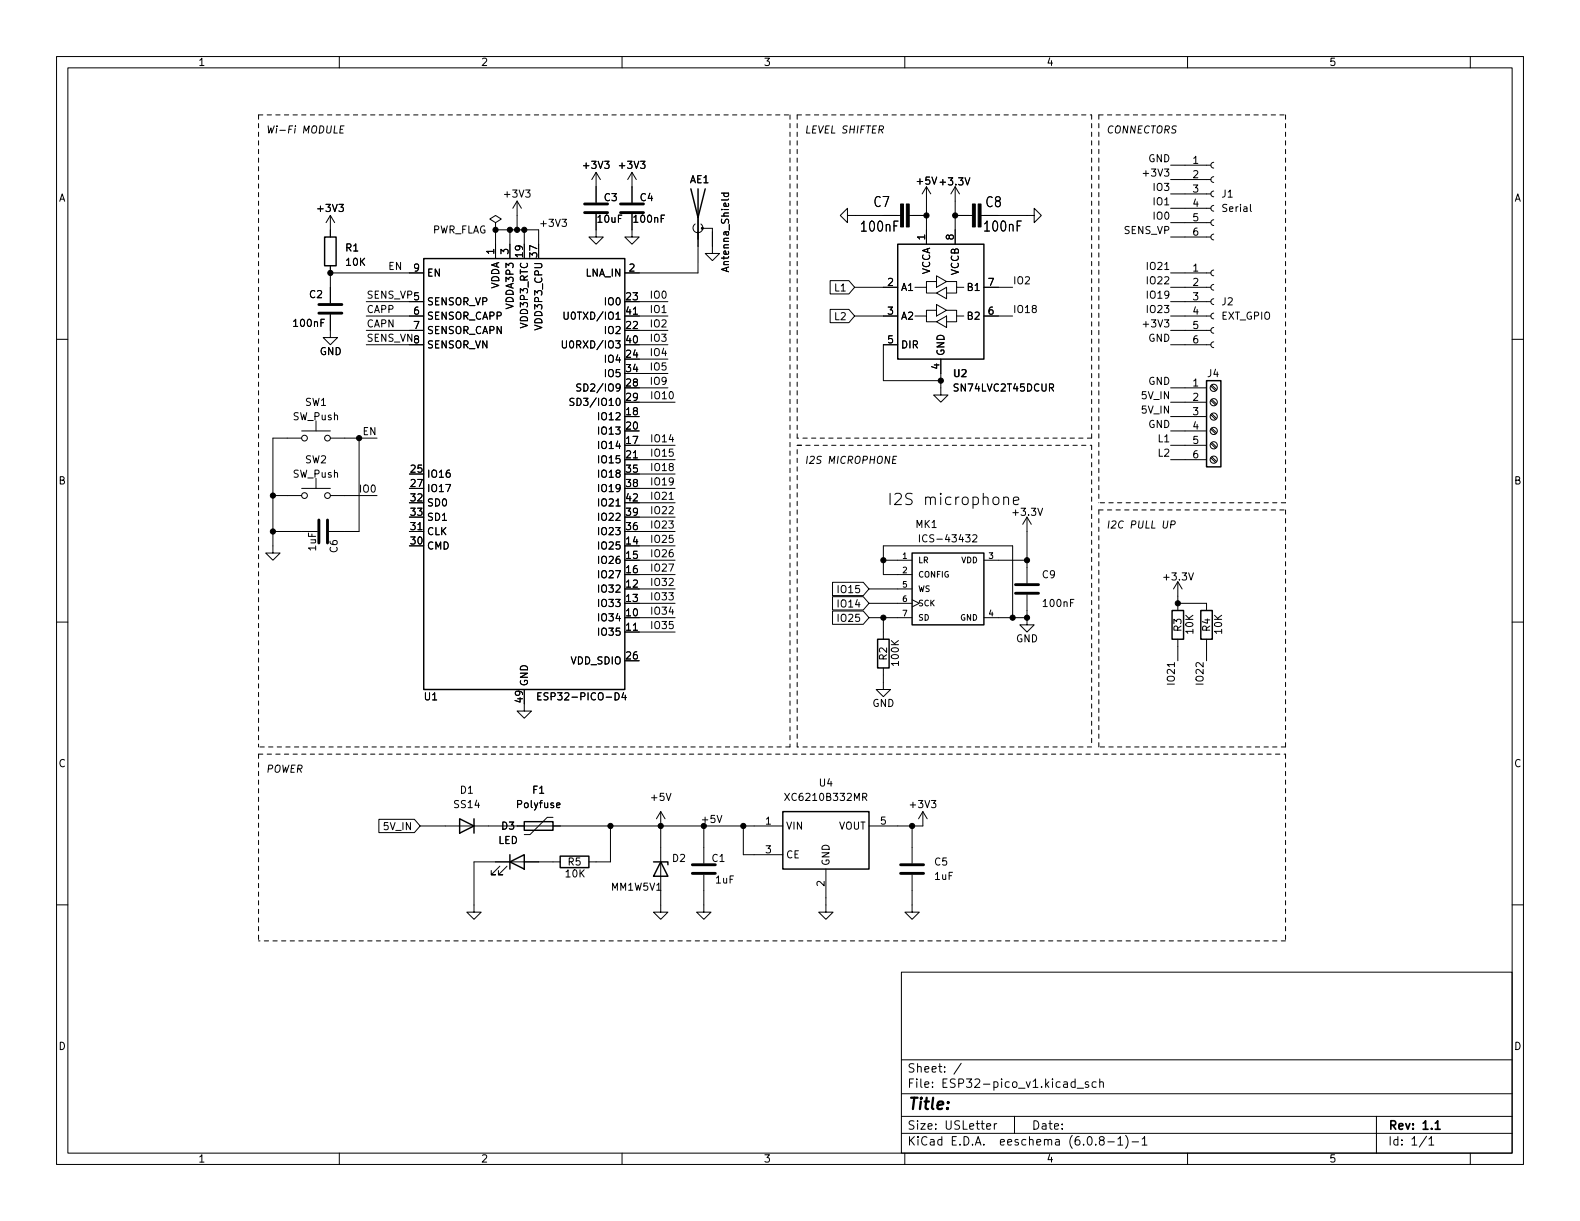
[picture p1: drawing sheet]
<svg xmlns="http://www.w3.org/2000/svg" width="279mm" height="216mm" viewBox="0 0 279 216" stroke-linecap="round" stroke-linejoin="round" font-family="sans-serif">
<g fill="none" stroke="#000" stroke-width=".18">
<path d="M10 10h259.4v195.9h-259.4zM12 12h255.4v191.9h-255.4zM60 10v2M110 10v2M160 10v2M210 10v2M260 10v2M58.4 38.1v3.8M58.4 38.1l-.7 1.3M58.4 38.1l.8 1.3M60.2 22.9h.4M60.8 22.3h-.6l-.1 1.2h.6"/>
<path d="M87.6 39.4l1-.7-1-.6-1 .6 1 .7v1.2M91.4 35.6l-.7 1.2M91.4 35.6v5M91.4 35.6l.8 1.2M99.4 38.8h.8l-.5 .5 .4 .1v.5l-.2 .1-.5-.1M105.4 37.8v4.1h1.3l-1.3 1.3-1.3-1.3h1.3M105.4 30.5v5.3M105.4 30.5l-.8 1.3M105.4 30.5l.8 1.3M111.8 37.8v4.1h1.2l-1.2 1.3-1.3-1.3h1.3M111.8 30.5v5.3M111.8 30.5l-.8 1.3"/>
<path d="M111.8 30.5l.7 1.3M123.4 38.5v9.8h-12.9M123.9 39.6a.85 .85 0 0 1 .2 1.3 .85 .85 0 0 1-1.3 0 .85 .85 0 0 1 .1-1.3M127.6 34.2h1.2M128.1 34.2l-.1 .3 .2 .3 .6-.2v-.4M149.9 38.1v-1.3l-1.3 1.3 1.3 1.3v-1.3h9.4M160.8 38.1h3M163.8 33v10.2M163.8 33l-.7 1.3M163.8 33l.8 1.3M168.9 33v10.2M168.9 38.1h3.1"/>
<path d="M168.9 33l-.8 1.3M168.9 33l.8 1.3M173.5 38.1h9.4v-1.3l1.2 1.3-1.2 1.3v-1.3M202.2 30.7h.9M207 39.4h7.1M207 36.8h7.1M207 34.3h7.1M207 31.8h7.1M207 29.2h7.1M214.6 38.9l-.3 .1-.2 .4 .2 .3 .3 .2M214.6 36.3l-.3 .2-.2 .3 .2 .4 .3 .1M214.6 33.8l-.3 .1-.2 .4 .2 .3 .3 .2"/>
<path d="M214.6 31.2l-.3 .2-.2 .4 .2 .3 .3 .2M214.6 28.7l-.3 .2-.2 .3 .2 .4 .3 .1M10 60h2M58.4 55.6v4.1h1.3l-1.3 1.3-1.3-1.3h1.3M58.4 48.3h16.5M58.4 47v6.6M64.8 55.9h10.1M64.8 58.4h10.1M64.8 53.3h10.1M87.6 40.6h.1M87.6 40.6v5.1M87.6 40.6h7.6v2.6"/>
<path d="M90.2 40.6v5.1M92.7 40.6v2.6M99.7 55.2v1l.3 .3 .4-.1 .1-.2v-1M110.5 55.9h7.6M113 58.4h5.1M113 53.3h5.1M124.2 40.4h1.8v4.4h1.2l-1.2 1.3-1.3-1.3h1.3M146.8 54.7h3.3l1 1.2-1 1.2h-3.3zM146.8 49.6h3.3l1 1.2-1 1.2h-3.3zM151.1 50.8h7.6M151.1 55.9h7.6M161.8 50.8h2v1h1.8"/>
<path d="M161.8 55.9h2v1h1.8M165.6 49.8h-1.8v1M165.6 48.8l1.8 1-1.8 1zM165.6 51.8l1.8-1v2zM165.6 54.9h-1.8v1M165.6 53.8l1.8 1.1-1.8 1zM165.6 56.9l1.8-1v2zM167.4 49.8h1.8v1h1.2M167.4 54.9h1.8v1h1.2M169.2 50.8v1h-1.8M169.2 55.9v1h-1.8M174 50.8h5.1"/>
<path d="M174 55.9h5.1M202.2 57.3h.9M207 50.8h7.1M207 55.9h7.1M207 58.4h7.1M207 53.3h7.1M207 48.3h7.1M207 41.9h7.1M214.6 57.9l-.3 .2-.2 .3 .2 .4 .3 .1M214.6 55.4l-.3 .1-.2 .4 .2 .3 .3 .2M214.6 52.8l-.3 .2-.2 .3 .2 .4 .3 .1M214.6 50.3l-.3 .1-.2 .4 .2 .4 .3 .1"/>
<path d="M214.6 47.8l-.3 .1-.2 .4 .2 .3 .3 .2M214.6 41.4l-.3 .2-.2 .3 .2 .4 .3 .1M267.4 60h2M53.3 77.5h-5v20.3h1.2l-1.2 1.3-1.3-1.3h1.3M53.3 76.2h5.1M55.9 74.4v1.8M58.4 77.5h8.3M63.5 77.5v16.5h-5.3M64.8 61h10.1M99.4 60.3v1l.3 .2h.3l.2-.2v-1M101.5 70.5l-.5-.1-.2 .1v.4l.6 .3 .1 .3-.2 .2-.5-.1M102.7 67.9h-.5l-.2 .1v.4l.6 .2 .1 .3-.2 .3-.5-.1"/>
<path d="M113 61h5.1M113 68.6h5.1M113 71.1h6.4M113 78.7h6.4M113 66h5.1M113 63.5h5.1M158.7 61h-2.5v6.3h10.2M166.4 63.5v6.4h1.2l-1.2 1.2-1.3-1.2h1.3M207 61h7.1M207 68.6h6.4M207 71.1h6.4M207 73.7h6.4"/>
<path d="M207 76.2h6.4M207 78.7h6.4M214.1 78.4l.9 .8M214.1 75.9l.9 .8M214.1 73.3l.9 .9M214.1 70.8l.9 .8M214.1 68.2l.9 .9M214.3 78.2l.8 .9M214.3 75.7l.8 .8M214.3 73.2l.8 .8M214.3 70.6l.8 .9M214.3 68.1l.8 .8"/>
<path d="M214.6 60.5l-.3 .1-.2 .4 .2 .3 .3 .2M48.3 94h7.8M48.3 87.6h5M53.3 86.4h5.1M55.9 84.6v1.8M58.4 87.6h8.3M72.4 94h2.5M110.5 81.3h8.9M113 99.1h6.4M113 94h6.4M113 86.4h6.4M113 91.4h6.4"/>
<path d="M113 83.8h6.4M113 88.9h6.4M113 96.5h6.4M156.2 99.1h5.1M158.6 80.7h-.6l-.2 1.2h.6M162.6 94.6v1.2M172 94.7l.5-.1 .3 .3-.8 .9h.8M174 99.1h7.6M177.5 88.1a.5 .5 0 0 1 .8 .1v1M177.5 87.9v1.3M179.2 88.6l1-.2-.1-.4-.6-.1-.3 .3 .1 .9 .2 .1 .6-.1M181.6 91.4l-.8 1.3"/>
<path d="M181.6 91.4v11.7M181.6 91.4l.8 1.3M207 81.3h6.4M207 92.8l.7-.1 .1-.2v-.3l-.2-.1h-.5l-.1 1.3M214.1 80.9l.9 .9M214.3 80.8l.8 .8M10 110h2M110.5 111.8h8.9M113 101.6h6.4M113 109.2h6.4M113 104.1h6.4M113 106.7h6.4"/>
<path d="M147.2 108h5.5l1 1.2-1 1.2h-5.5zM147.2 105.5h5.5l1 1.2-1 1.2h-5.5zM147.2 103h5.5l1 1.1-1 1.2h-5.5zM153.7 109.2h7.6M153.7 104.1h7.6M153.7 106.7h7.6M156.2 118.1v3.8h1.3l-1.3 1.3-1.3-1.3h1.3M156.2 109.2v3.8M161.3 106l1.3 .7-1.3 .6M161.3 101.6h-5.1v-5.1h22.9v12.7M174 109.2h7.6M181.6 109.2v1.3h1.3l-1.3 1.3-1.3-1.3h1.3"/>
<path d="M181.6 105.2v4M208.3 106.7h5.1v1.3M208.3 102.9l-.8 1.2M208.3 102.9v5.1M208.3 113v3.8M208.3 102.9l.7 1.2M213.4 113v3.8M267.4 110h2M92.7 124.5v1.2h1.3l-1.3 1.3-1.3-1.3h1.3M95.1 123.1h.4M95.7 122.5h-.6v1.3h.6M110.3 122.4l-.3 .9h.8"/>
<path d="M110.6 122.9v.9M10 160h2M67 144.9h6.3l1 1.2-1 1.1h-6.3zM74.3 146.1h64.1M88.4 153.2l-1.5 1.5h.7h-.7v-.8M89.7 153.2l-1.6 1.5h.8h-.8v-.8M97.8 144.5h-1l-3.1 3.1h-1M98.4 142.4l.6-.1v-.3h-.4l-.2 .1 .1 .7h.5M99.1 152.4h-15.3v8.9h1.3l-1.3 1.3-1.3-1.3h1.3M107.9 146.1v6.3h-3.8M116.8 143.5v17.8h1.3l-1.3 1.3-1.2-1.3h1.2M116.8 143.5l-.7 1.3"/>
<path d="M116.8 143.5l.8 1.3M124.5 154.7v6.6h1.2l-1.2 1.3-1.3-1.3h1.3M124.5 146.1v6.6M126.8 144.2l.4 1.2 .5-1.2M131.4 146.1v5h7M138.8 140.3l.8 1.2M139.6 140.3l-.8 1.2M146 153.7v7.6h1.3l-1.3 1.3-1.2-1.3h1.2M152.6 140.9h.6l.1-.2-.1-.3-.6-.1v1.2M152.9 140.9l.4 .6M161.3 154.7v6.6h1.3l-1.3 1.3-1.3-1.3h1.3M161.3 146.1v6.6"/>
<path d="M163.2 143.5v2.6h-9.5M163.2 143.5l-.8 1.3M163.2 143.5l.8 1.3M267.4 160h2M159.4 171.9h108v32h-108zM159.4 197.4h108M159.4 193.4h108M159.4 187.4h108M170 188l-1.3 1.9M174.5 199.2l.7-.2-.1-.3h-.4l-.2 .2v.7h.6M175.8 198.7v1M176.3 198.7h-.3l-.2 .3"/>
<path d="M179.4 197.4v3M190.1 191.4l-.4-.1-.3 .3v.4l.1 .2h.6M190.1 190.8v1.5M190.5 192.4h1.1M192.5 191.4l-.4-.1-.2 .2 .1 .2 .5 .2v.3h-.6M193.8 191.4l-.4-.1-.3 .3v.4l.2 .2h.5M194.5 191.4l.2-.1 .3 .1 .1 .9M194.5 190.8v1.5M243.4 197.4v6.5M60 203.9v2M110 203.9v2M159.4 200.4h108"/>
<path d="M160 203.9v2M194.7 201.6l-.3-.3 .1-.2 .2-.1h.4l.2 .3-.1 .2-.7 .2-.1 .2 .1 .4 .2 .2h.3l.3-.3v-.3l-.3-.3M195.9 201.9h1.1M197.7 201.4l.4-.4v1.5M197.7 202.5h.8M199 200.8a1.72 1.72 0 0 1 0 2.2M200.2 201.9h1.1M202 201.4l.4-.4v1.5M202 202.5h.8M210 203.9v2M252.3 200.9l-1.3 1.9M252.7 201.4l.4-.4v1.5"/>
<path d="M252.7 202.5h.8M260 203.9v2"/>
<circle cx="53.8" cy="77.5" r=".51"/>
<circle cx="57.9" cy="77.5" r=".51"/>
<circle cx="214.6" cy="73.7" r=".63"/>
<circle cx="214.6" cy="71.1" r=".63"/>
<circle cx="214.6" cy="76.2" r=".63"/>
<circle cx="214.6" cy="68.6" r=".63"/>
<circle cx="214.6" cy="78.7" r=".63"/>
<circle cx="53.8" cy="87.6" r=".51"/>
<circle cx="57.9" cy="87.6" r=".51"/>
<circle cx="214.6" cy="81.3" r=".63"/>
</g>
<path d="M253.8 198.6l.4-.4v1.5M253.8 199.7h.9" fill="none" stroke="#000" stroke-width=".3"/>
<g fill="none" stroke="#000" stroke-width=".25">
<path d="M122.2 33.4l1.2 5.1 1.3-5.1M123.4 33.4v8.9M57.4 41.9h2v5.1h-2zM74.9 45.7h35.6v76.2h-35.6zM158.7 43.2h15.3v20.3h-15.3zM213.4 67.3h2.5v15.3h-2.5zM161.3 97.8h12.7v12.7h-12.7zM155.2 113h2v5.1h-2zM207.3 108h2v5h-2zM212.3 108h2.1v5h-2.1zM81.3 144.8l2.5 1.3-2.5 1.2zM83.8 144.8v2.5"/>
<path d="M90.2 152.4l2.5-1.3v2.6zM90.2 151.1v2.6M92.7 145.3h5.1v1.5h-5.1zM99.1 151.4h5v2h-5zM115.6 152.4h2.5v.5M116.8 152.4l1.3 2.5h-2.5zM138.4 143.5h15.3v10.2h-15.3z"/>
</g>
<g fill="none" stroke="#000" stroke-width=".51">
<path d="M103.4 36.1h4M103.4 37.6h4M109.7 36.1h4.1M109.7 37.6h4.1M56.4 55.4h4.1M56.4 53.8h4.1M56.4 91.9v4.1M57.9 91.9v4.1M179.6 104.9h4M179.6 103.4h4M122.4 152.9h4.1M122.4 154.4h4.1"/>
<path d="M159.3 152.9h4M159.3 154.4h4"/>
</g>
<g fill="#000" stroke="#000" stroke-width=".18">
<path d="M159.3 36.1h.5v4h-.5zM160.3 36.1h.5v4h-.5zM172 36.1h.5v4h-.5zM173 36.1h.5v4h-.5z"/>
<circle cx="163.8" cy="38.1" r=".46"/>
<circle cx="168.9" cy="38.1" r=".46"/>
<circle cx="58.4" cy="48.3" r=".46"/>
<circle cx="87.6" cy="40.6" r=".46"/>
<circle cx="90.2" cy="40.6" r=".46"/>
<circle cx="91.4" cy="40.6" r=".46"/>
<circle cx="92.7" cy="40.6" r=".46"/>
<circle cx="124.2" cy="40.4" r=".18"/>
<circle cx="63.5" cy="77.5" r=".46"/>
<circle cx="166.4" cy="67.3" r=".46"/>
<circle cx="48.3" cy="87.6" r=".46"/>
<circle cx="48.3" cy="94" r=".46"/>
<circle cx="156.2" cy="99.1" r=".46"/>
<circle cx="181.6" cy="99.1" r=".46"/>
<circle cx="156.2" cy="109.2" r=".46"/>
<circle cx="179.1" cy="109.2" r=".46"/>
<circle cx="181.6" cy="109.2" r=".46"/>
<circle cx="208.3" cy="106.7" r=".46"/>
<circle cx="107.9" cy="146.1" r=".46"/>
<circle cx="116.8" cy="146.1" r=".46"/>
<circle cx="124.5" cy="146.1" r=".46"/>
<circle cx="131.4" cy="146.1" r=".46"/>
<circle cx="161.3" cy="146.1" r=".46"/>
</g>
<g fill="none" stroke="#000" stroke-width=".18" stroke-dasharray=".8 .8">
<path d="M45.7 20.3v111.8M45.7 20.3h94M139.7 20.3v111.8M141 20.3v57.2M141 20.3h52M193 20.3v57.2M194.3 20.3v68.6M194.3 20.3h33M227.3 20.3v68.6M141 78.7h52M141 78.7h1.2M193 77.5h-52"/>
<path d="M193 78.7v53.4M194.3 90.2v41.9M194.3 90.2h33M227.3 90.2v41.9M227.3 88.9h-33M45.7 133.4v33M45.7 133.4h181.6M139.7 132.1h-94M141 132.1v-53.4M193 132.1h-52M227.3 132.1h-33M227.3 133.4v33"/>
<path d="M227.3 166.4h-181.6"/>
</g>
<g font-size="2.8">
<text x="156.8" y="89.3">I2S microphone</text>
<text x="160.4" y="196.2">Title:</text>
</g>
<g font-size="2.5">
<text x="152.5" y="41">100nF</text>
<text x="154.6" y="36.6">C7</text>
<text x="174.3" y="40.9">100nF</text>
<text x="174.4" y="36.6">C8</text>
</g>
<g font-size="2.1">
<text x="160.4" y="189.7">Sheet: /</text>
<text x="160.4" y="192.4">File: ESP32-pico_v1.kicad_sch</text>
<text x="160.4" y="202.5">KiCad E.D.A. eeschema (6.0.8-1)-1</text>
<text x="160.4" y="199.7">Size: USLetter</text>
<text x="182.4" y="199.7">Date:</text>
<text x="245.4" y="199.7">Rev: 1.1</text>
<text x="245.4" y="202.5">Id: 1/1</text>
</g>
<g font-size="1.8">
<text x="35" y="11.6">1</text>
<text x="85" y="11.6">2</text>
<text x="135" y="11.6">3</text>
<text x="185" y="11.6">4</text>
<text x="235" y="11.6">5</text>
<text x="47" y="23.6">Wi-Fi MODULE</text>
<text x="142.2" y="23.6">LEVEL SHIFTER</text>
<text x="195.6" y="23.6">CONNECTORS</text>
<text x="103.3" y="29.8">+3V3</text>
<text x="109.7" y="29.8">+3V3</text>
<text x="203.1" y="28.7">GND</text>
<text x="211" y="29">1</text>
<text x="10.3" y="35.6">A</text>
<text x="89.4" y="34.9">+3V3</text>
<text x="106.9" y="35.6">C3</text>
<text x="113.2" y="35.6">C4</text>
<text x="122" y="32.4">AE1</text>
<text x="162.2" y="32.6">+5V +3.3V</text>
<text x="202.8" y="31.2">+3V3</text>
<text x="204.2" y="33.8">IO3</text>
<text x="211" y="31.5">2</text>
<text x="211" y="34">3</text>
<text x="216.1" y="34.9">J1</text>
<text x="267.7" y="35.6">A</text>
<text x="56.3" y="37.5">+3V3</text>
<text x="76.3" y="41.3">PWR_FLAG</text>
<text x="95.2" y="40.1">+3V3</text>
<text x="105.8" y="39.4">10uF</text>
<text x="112.2" y="39.4">100nF</text>
<text x="198.9" y="41.4">SENS_VP</text>
<text x="204.2" y="38.8">IO0</text>
<text x="204.2" y="36.3">IO1</text>
<text x="211" y="36.6">4</text>
<text x="211" y="39.1">5</text>
<text x="211" y="41.7">6</text>
<text x="216.3" y="37.5">Serial</text>
<text x="61.1" y="44.4">R1</text>
<text x="61.3" y="47">10K</text>
<text x="68.6" y="47.7">EN</text>
<text x="87.4" y="44.9" transform="rotate(-90 87.4 44.9)">1</text>
<text x="89.9" y="44.9" transform="rotate(-90 89.9 44.9)">3</text>
<text x="92.5" y="45.4" transform="rotate(-90 92.5 45.4)">19</text>
<text x="95" y="45.4" transform="rotate(-90 95 45.4)">37</text>
<text x="128.9" y="47.7" transform="rotate(-90 128.9 47.7)">Antenna_Shield</text>
<text x="163.6" y="42.4" transform="rotate(-90 163.6 42.4)">1</text>
<text x="168.7" y="42.4" transform="rotate(-90 168.7 42.4)">8</text>
<text x="203.2" y="47.7">IO21</text>
<text x="54.7" y="52.7">C2</text>
<text x="64.8" y="52.8">SENS_VP5</text>
<text x="73.2" y="48">9</text>
<text x="73.2" y="53.1">5</text>
<text x="75.4" y="54">SENSOR_VP</text>
<text x="75.4" y="48.9">EN</text>
<text x="88.3" y="51.2" transform="rotate(-90 88.3 51.2)">VDDA</text>
<text x="103.6" y="48.9">LNA_IN</text>
<text x="107.1" y="54">IO0</text>
<text x="110.8" y="53.1">23</text>
<text x="111.3" y="48">2</text>
<text x="115.3" y="52.8">IO0</text>
<text x="147.7" y="51.5">L1</text>
<text x="157" y="50.5">2</text>
<text x="159.3" y="51.4">A1</text>
<text x="164.5" y="48.7" transform="rotate(-90 164.5 48.7)">VCCA</text>
<text x="169.5" y="48.7" transform="rotate(-90 169.5 48.7)">VCCB</text>
<text x="171.2" y="51.4">B1</text>
<text x="174.8" y="50.5">7</text>
<text x="179.1" y="50.3">IO2</text>
<text x="203.2" y="52.8">IO19</text>
<text x="203.2" y="50.3">IO22</text>
<text x="211" y="48">1</text>
<text x="211" y="50.5">2</text>
<text x="211" y="53.1">3</text>
<text x="216.1" y="54">J2</text>
<text x="52.1" y="57.8">100nF</text>
<text x="64.8" y="57.9">CAPN</text>
<text x="64.8" y="55.3">CAPP</text>
<text x="73.2" y="55.6">6</text>
<text x="73.2" y="58.2">7</text>
<text x="75.4" y="56.5">SENSOR_CAPP</text>
<text x="75.4" y="59.1">SENSOR_CAPN</text>
<text x="90.8" y="54.4" transform="rotate(-90 90.8 54.4)">VDDA3P3</text>
<text x="93.3" y="57.7" transform="rotate(-90 93.3 57.7)">VDD3P3_RTC</text>
<text x="95.9" y="57.8" transform="rotate(-90 95.9 57.8)">VDD3P3_CPU</text>
<text x="100.8" y="56.5">U0TXD/IO1</text>
<text x="107.1" y="59.1">IO2</text>
<text x="110.8" y="58.2">22</text>
<text x="110.8" y="55.6">41</text>
<text x="115.3" y="57.9">IO2</text>
<text x="115.3" y="55.3">IO1</text>
<text x="147.7" y="56.6">L2</text>
<text x="157" y="55.6">3</text>
<text x="159.3" y="56.5">A2</text>
<text x="171.2" y="56.5">B2</text>
<text x="174.8" y="55.6">6</text>
<text x="179.1" y="55.3">IO18</text>
<text x="202.8" y="57.9">+3V3</text>
<text x="203.2" y="55.3">IO23</text>
<text x="211" y="55.6">4</text>
<text x="211" y="58.2">5</text>
<text x="215.9" y="56.5">EXT_GPIO</text>
<text x="56.5" y="62.8">GND</text>
<text x="64.8" y="60.4">SENS_VN8</text>
<text x="73.2" y="60.7">8</text>
<text x="75.4" y="61.6">SENSOR_VN</text>
<text x="100.6" y="61.6">U0RXD/IO3</text>
<text x="107.1" y="64.1">IO4</text>
<text x="110.8" y="63.2">24</text>
<text x="110.8" y="65.8">34</text>
<text x="110.8" y="60.7">40</text>
<text x="115.3" y="63">IO4</text>
<text x="115.3" y="65.5">IO5</text>
<text x="115.3" y="60.4">IO3</text>
<text x="157" y="60.7">5</text>
<text x="159.3" y="61.6">DIR</text>
<text x="166.1" y="65.3" transform="rotate(-90 166.1 65.3)">4</text>
<text x="167" y="63" transform="rotate(-90 167 63)">GND</text>
<text x="203.1" y="60.4">GND</text>
<text x="211" y="60.7">6</text>
<text x="54" y="71.8">SW1</text>
<text x="102.2" y="71.8">SD3/IO10</text>
<text x="103.2" y="69.2">SD2/IO9</text>
<text x="107.1" y="66.7">IO5</text>
<text x="110.8" y="68.3">28</text>
<text x="110.8" y="70.9">29</text>
<text x="115.3" y="68">IO9</text>
<text x="115.5" y="70.6">IO10</text>
<text x="168.6" y="66.7">U2</text>
<text x="169" y="69.2">SN74LVC2T45DCUR</text>
<text x="202.1" y="70.6">5V_IN</text>
<text x="203.1" y="68">GND</text>
<text x="211" y="68.3">1</text>
<text x="211" y="70.9">2</text>
<text x="213.5" y="66.7">J4</text>
<text x="51.8" y="74.3">SW_Push</text>
<text x="64.2" y="76.9">EN</text>
<text x="106.1" y="74.3">IO12</text>
<text x="106.1" y="76.8">IO13</text>
<text x="110.8" y="73.4">18</text>
<text x="110.8" y="75.9">20</text>
<text x="202.1" y="73.1">5V_IN</text>
<text x="203.1" y="75.7">GND</text>
<text x="211" y="73.4">3</text>
<text x="211" y="75.9">4</text>
<text x="54" y="81.9">SW2</text>
<text x="72.7" y="83.6">25</text>
<text x="106.1" y="79.4">IO14</text>
<text x="106.1" y="81.9">IO15</text>
<text x="110.8" y="78.5">17</text>
<text x="110.8" y="81">21</text>
<text x="110.8" y="83.6">35</text>
<text x="115.5" y="83.3">IO18</text>
<text x="115.5" y="80.7">IO15</text>
<text x="115.5" y="78.2">IO14</text>
<text x="142.2" y="82">I2S MICROPHONE</text>
<text x="204.9" y="78.2">L1</text>
<text x="204.9" y="80.7">L2</text>
<text x="211" y="78.5">5</text>
<text x="211" y="81">6</text>
<text x="10.3" y="85.7">B</text>
<text x="51.8" y="84.5">SW_Push</text>
<text x="63.8" y="87.1">IO0</text>
<text x="72.7" y="86.1">27</text>
<text x="72.7" y="88.6">32</text>
<text x="75.4" y="84.5">IO16</text>
<text x="75.4" y="87">IO17</text>
<text x="75.4" y="89.5">SD0</text>
<text x="106.1" y="84.5">IO18</text>
<text x="106.1" y="87">IO19</text>
<text x="106.1" y="89.5">IO21</text>
<text x="110.8" y="86.1">38</text>
<text x="110.8" y="88.6">42</text>
<text x="115.5" y="85.8">IO19</text>
<text x="115.5" y="88.4">IO21</text>
<text x="267.7" y="85.7">B</text>
<text x="72.7" y="93.7">31</text>
<text x="72.7" y="91.2">33</text>
<text x="75.4" y="94.6">CLK</text>
<text x="75.4" y="92.1">SD1</text>
<text x="106.1" y="94.6">IO23</text>
<text x="106.1" y="92.1">IO22</text>
<text x="110.8" y="93.7">36</text>
<text x="110.8" y="91.2">39</text>
<text x="115.5" y="90.9">IO22</text>
<text x="115.5" y="93.4">IO23</text>
<text x="115.5" y="96">IO25</text>
<text x="162" y="93.3">MK1</text>
<text x="163.4" y="95.9">ICS-43432</text>
<text x="179.3" y="91.2">+3.3V</text>
<text x="195.6" y="93.4">I2C PULL UP</text>
<text x="55.9" y="97.4" transform="rotate(-90 55.9 97.4)">1uF</text>
<text x="59.7" y="97.7" transform="rotate(-90 59.7 97.7)">C6</text>
<text x="72.7" y="96.3">30</text>
<text x="75.4" y="97.2">CMD</text>
<text x="106.1" y="97.2">IO25</text>
<text x="106.1" y="99.7">IO26</text>
<text x="110.8" y="96.3">14</text>
<text x="110.8" y="98.8">15</text>
<text x="110.8" y="101.3">16</text>
<text x="115.5" y="101.1">IO27</text>
<text x="115.5" y="98.5">IO26</text>
<text x="106.1" y="104.8">IO32</text>
<text x="106.1" y="107.3">IO33</text>
<text x="106.1" y="102.2">IO27</text>
<text x="110.8" y="103.9">12</text>
<text x="110.8" y="106.4">13</text>
<text x="115.5" y="106.1">IO33</text>
<text x="115.5" y="103.6">IO32</text>
<text x="148.5" y="107.4">IO14</text>
<text x="148.5" y="104.9">IO15</text>
<text x="184.3" y="102.2">C9</text>
<text x="184.6" y="107.3">100nF</text>
<text x="206" y="102.6">+3.3V</text>
<text x="106.1" y="109.9">IO34</text>
<text x="106.1" y="112.4">IO35</text>
<text x="110.8" y="109">10</text>
<text x="110.8" y="111.5">11</text>
<text x="115.5" y="108.7">IO34</text>
<text x="115.5" y="111.2">IO35</text>
<text x="148.5" y="109.9">IO25</text>
<text x="179.6" y="113.6">GND</text>
<text x="208.9" y="111.6" transform="rotate(-90 208.9 111.6)">R3</text>
<text x="211" y="112" transform="rotate(-90 211 112)">10K</text>
<text x="214" y="111.6" transform="rotate(-90 214 111.6)">R4</text>
<text x="216.1" y="112" transform="rotate(-90 216.1 112)">10K</text>
<text x="100.9" y="117.5">VDD_SDIO</text>
<text x="110.8" y="116.6">26</text>
<text x="156.8" y="116.7" transform="rotate(-90 156.8 116.7)">R2</text>
<text x="158.9" y="117.6" transform="rotate(-90 158.9 117.6)">100K</text>
<text x="75.1" y="123.8">U1</text>
<text x="92.5" y="124.2" transform="rotate(-90 92.5 124.2)">49</text>
<text x="93.3" y="121.4" transform="rotate(-90 93.3 121.4)">GND</text>
<text x="96.2" y="123.8">ESP32-PICO-D4</text>
<text x="154.2" y="125">GND</text>
<text x="207.7" y="120.7" transform="rotate(-90 207.7 120.7)">IO21</text>
<text x="212.8" y="120.7" transform="rotate(-90 212.8 120.7)">IO22</text>
<text x="10.3" y="135.6">C</text>
<text x="47" y="136.6">POWER</text>
<text x="267.7" y="135.6">C</text>
<text x="80.4" y="142.9">SS14</text>
<text x="81.4" y="140.3">D1</text>
<text x="91.6" y="142.9">Polyfuse</text>
<text x="94.2" y="140.3">F1</text>
<text x="115.2" y="141.6">+5V</text>
<text x="139.4" y="141.6">XC6210B332MR</text>
<text x="144.9" y="139.1">U4</text>
<text x="161.1" y="142.9">+3V3</text>
<text x="68" y="146.8">5V_IN</text>
<text x="88.1" y="149.2">LED</text>
<text x="88.7" y="146.7">D3</text>
<text x="123.8" y="145.5">+5V</text>
<text x="135.4" y="145.8">1</text>
<text x="138.9" y="146.7">VIN</text>
<text x="148.2" y="146.7">VOUT</text>
<text x="155.7" y="145.8">5</text>
<text x="100.1" y="155.1">10K</text>
<text x="100.5" y="153">R5</text>
<text x="118.9" y="152.4">D2</text>
<text x="125.9" y="152.4">C1</text>
<text x="135.4" y="150.9">3</text>
<text x="138.9" y="151.8">CE</text>
<text x="146.7" y="153.2" transform="rotate(-90 146.7 153.2)">GND</text>
<text x="165.3" y="153">C5</text>
<text x="165.3" y="155.6">1uF</text>
<text x="108.2" y="157.5">MM1W5V1</text>
<text x="126.6" y="156.2">1uF</text>
<text x="145.8" y="156.7" transform="rotate(-90 145.8 156.7)">2</text>
<text x="10.3" y="185.7">D</text>
<text x="267.7" y="185.7">D</text>
<text x="35" y="205.6">1</text>
<text x="85" y="205.6">2</text>
<text x="135" y="205.6">3</text>
<text x="185" y="205.6">4</text>
<text x="235" y="205.6">5</text>
</g>
<g font-size="1.4">
<text x="159.6" y="98.8">1</text>
<text x="159.6" y="101.3">2</text>
<text x="162.3" y="99.6">LR</text>
<text x="170" y="99.6">VDD</text>
<text x="174.9" y="98.8">3</text>
<text x="159.6" y="103.9">5</text>
<text x="159.6" y="106.4">6</text>
<text x="162.3" y="102.1">CONFIG</text>
<text x="162.3" y="104.6">WS</text>
<text x="162.3" y="107.2">SCK</text>
<text x="159.6" y="109">7</text>
<text x="162.3" y="109.7">SD</text>
<text x="169.8" y="109.7">GND</text>
<text x="174.9" y="109">4</text>
</g>
</svg>
